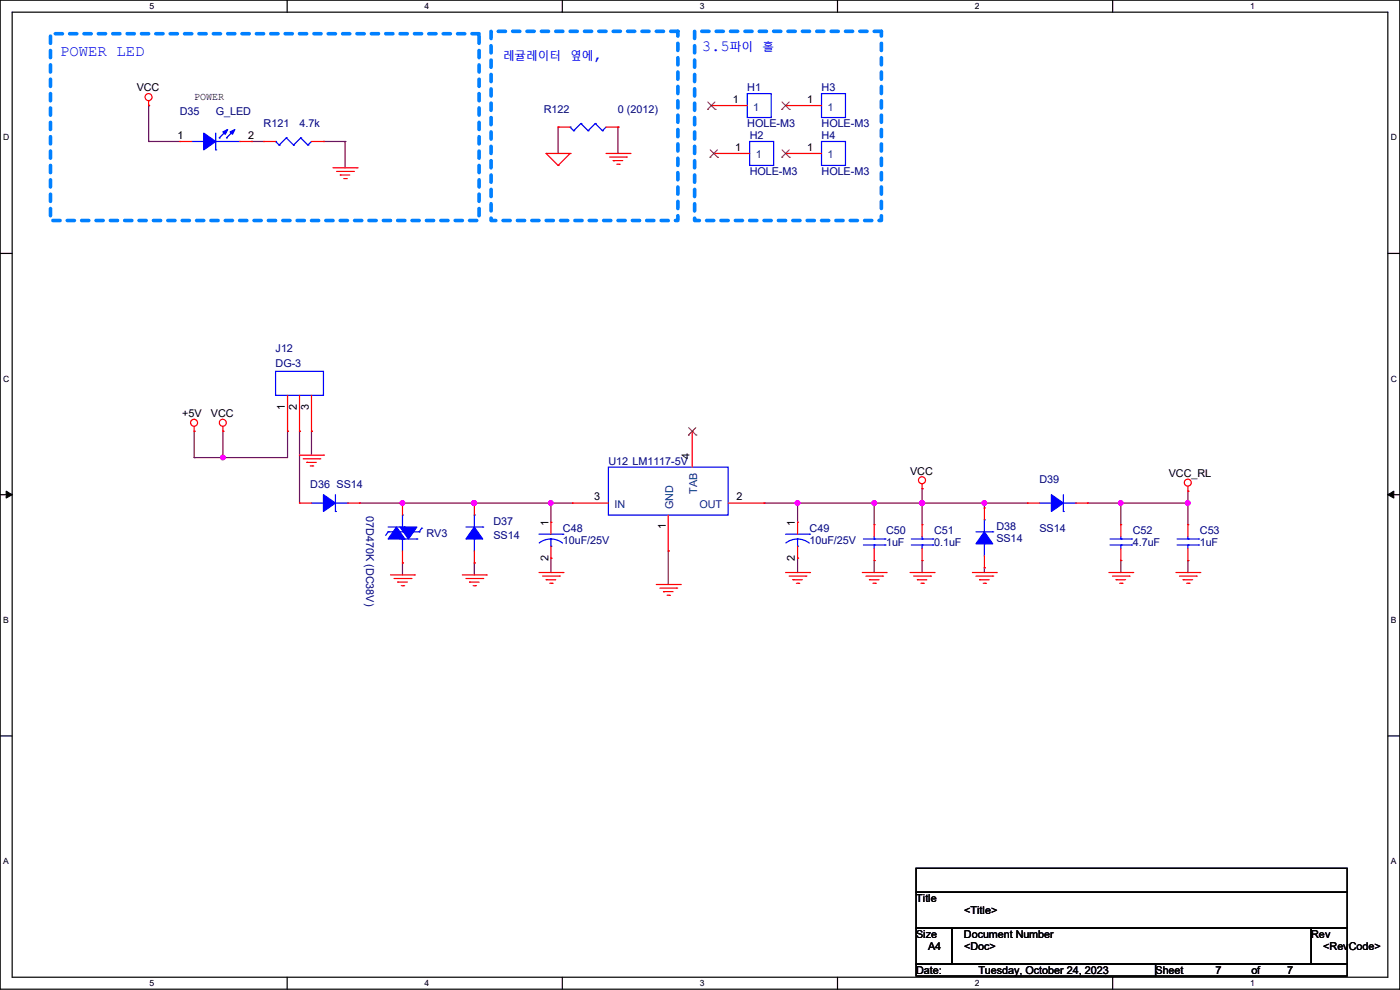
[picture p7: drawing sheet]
<svg xmlns="http://www.w3.org/2000/svg" width="297mm" height="210mm" viewBox="0 0 297 210" stroke-linecap="round" stroke-linejoin="round" font-family="sans-serif">
<path d="M0 0h297v209.8h-297zM2.6 2.6h291.8v204.7h-291.8z" fill="none" stroke="#000" stroke-width=".25"/>
<g fill="#fff">
<path d="M31.7 .3h1v2h-1z"/>
<path d="M31.7 207.6h1v1.9h-1z"/>
</g>
<path d="M60.9 0v2.6M60.9 207.3v2.5" fill="none" stroke="#000" stroke-width=".25"/>
<g fill="#fff">
<path d="M90.1 .3h1v2h-1z"/>
<path d="M90.1 207.6h1v1.9h-1z"/>
</g>
<path d="M119.3 0v2.6M119.3 207.3v2.5" fill="none" stroke="#000" stroke-width=".25"/>
<g fill="#fff">
<path d="M148.5 .3h.9v2h-.9z"/>
<path d="M148.5 207.6h.9v1.9h-.9z"/>
</g>
<path d="M177.7 0v2.6M177.7 207.3v2.5" fill="none" stroke="#000" stroke-width=".25"/>
<g fill="#fff">
<path d="M206.8 .3h1v2h-1z"/>
<path d="M206.8 207.6h1v1.9h-1z"/>
</g>
<path d="M236.1 0v2.6M236.1 207.3v2.5" fill="none" stroke="#000" stroke-width=".25"/>
<g fill="#fff">
<path d="M265.2 .3h1v2h-1z"/>
<path d="M265.2 207.6h1v1.9h-1z"/>
<path d="M.7 28.2h1.2v1.9h-1.2z"/>
<path d="M295.1 28.2h1.2v1.9h-1.2z"/>
<path d="M.7 79.3h1.2v2h-1.2z"/>
<path d="M295.1 79.3h1.2v2h-1.2z"/>
</g>
<path d="M0 53.8h2.6M294.4 53.8h2.6" fill="none" stroke="#000" stroke-width=".25"/>
<g fill="#fff">
<path d="M.7 130.5h1.2v2h-1.2z"/>
<path d="M295.1 130.5h1.1v2h-1.1z"/>
</g>
<path d="M0 104.9h2.6M294.4 104.9h2.6" fill="none" stroke="#000" stroke-width=".25"/>
<path d="M1.3 104.2l1.3 .7-1.3 .8zM294.4 104.9l1.3-.7v1.5z" fill="#000" stroke="#000" stroke-width=".21"/>
<g fill="#fff">
<path d="M.7 181.7h1.2v2h-1.2z"/>
<path d="M295.1 181.7h1.1v2h-1.1z"/>
</g>
<path d="M0 156.1h2.6M294.4 156.1h2.6M194.4 184.2h91.4v5.1h-91.4zM194.4 189.3h91.4v7.6h-91.4zM194.4 196.9h7.6v7.6h-7.6zM202 196.9h76.2v7.6h-76.2zM278.2 196.9h7.6v7.6h-7.6zM194.4 204.5h50.8v2.6h-50.8zM245.2 204.5h40.6v2.6h-40.6z" fill="none" stroke="#000" stroke-width=".25"/>
<path d="M10.7 7.2h90.9v39.6h-90.9zM104.2 6.6h39.6v40.2h-39.6zM147.4 6.6h39.6v40.2h-39.6z" fill="none" stroke="#0080ff" stroke-width=".76" stroke-dasharray="1.5"/>
<g fill="none" stroke="#800040" stroke-width=".25">
<path d="M31.5 22.4h.1M31.5 30h.1M31.5 22.4v7.6M31.5 30h6.6M53.4 30h.1M53.4 30h2.5M68.6 30h.1M68.6 30h4.6M73.2 30h.1M73.2 30v5.6M118.4 27h.1M118.4 27v5.6"/>
<path d="M131.1 27h.1M131.1 27v5.6M41.2 91.5h.1M41.2 97.1h.1M41.2 91.5v5.6M47.3 97.1h.1M47.3 91.5h.1M47.3 91.5v5.6M61 91.5h.1M61 91.5v5.6h-19.8M63.5 91.5h.1M63.5 91.5v15.2"/>
<path d="M66.1 91.5h.1M66.1 91.5v5.1M76.2 106.7h.1M76.2 106.7h45.3M85.4 119.4h.1M85.4 106.7h.1M85.4 119.4v2.6M100.6 106.7h.1M100.6 119.4h.1M100.6 106.7v.5M100.6 119.4v2.6M116.9 118.4h.1"/>
<path d="M116.9 106.7h.1M116.9 106.7v4.1M116.9 118.4v3.1M141.8 116.9h.1M141.8 116.9v7.1M162.1 106.7h.1M162.1 106.7h55.9M169.2 118.4h.1M169.2 106.7h.1M169.2 106.7v4.1M169.2 118.4v3.1M185.5 118.9h.1"/>
<path d="M185.5 106.7h.1M185.5 106.7v4.6M185.5 118.9v2.6M195.6 118.9h.1M195.6 106.7h.1M195.6 103.7h.1M195.6 103.7v7.6M195.6 118.9v2.6M208.8 106.7h.1M208.8 106.7v1M230.7 106.7h.1M230.7 106.7h21.3"/>
<path d="M237.8 118.9h.1M237.8 106.7h.1M237.8 106.7v4.6M237.8 118.9v2.6M252 118.9h.1M252 106.7h.1M252 104.2h.1M252 104.2v7.1M252 118.9v2.6M208.8 120.4h.1M208.8 120.4v1.1"/>
</g>
<g fill="#f0f" stroke="#f0f" stroke-width=".25">
<circle cx="100.6" cy="106.7" r=".49"/>
<circle cx="116.9" cy="106.7" r=".49"/>
<circle cx="85.4" cy="106.7" r=".49"/>
<circle cx="47.3" cy="97" r=".49"/>
<circle cx="185.4" cy="106.7" r=".49"/>
<circle cx="169.2" cy="106.7" r=".49"/>
<circle cx="195.6" cy="106.7" r=".49"/>
<circle cx="208.8" cy="106.7" r=".49"/>
<circle cx="252" cy="106.7" r=".49"/>
<circle cx="237.8" cy="106.7" r=".49"/>
</g>
<g fill="none" stroke="#f00" stroke-width=".25">
<path d="M31.5 22.4h.1M31.5 21.4v1M38.1 30h.1M38.1 30h2.6M50.8 30h2.6M53.4 30h.1M55.9 30h.1M55.9 30h2.6M66.1 30h2.5M68.6 30h.1M70.7 35.6h5M71.4 36.4h3.6"/>
<path d="M72.2 37.1h.1M72.2 37.1h2M72.9 37.9h.5M73.4 37.9h.1M75 36.4h.1M75.7 35.6h.1M115.9 32.6h.1M115.9 32.6h5M115.9 32.6l2.5 2.5M118.4 35.1h.1M118.4 27h.1M118.4 27h2.5"/>
<path d="M120.9 32.6h.1M120.9 32.6l-2.5 2.5M128.6 32.6h5M128.6 27h2.5M129.3 33.3h3.6M130.1 34.1h.1M130.1 34.1h2M130.9 34.8h.5M131.1 27h.1M131.4 34.8h.1M132.9 33.3h.1M133.6 32.6h.1"/>
<path d="M150.9 22.4h.1M150.9 22.4h7.6M151.4 32.6h.1M151.4 32.6h7.6M166.7 22.4h.1M166.7 32.6h.1M166.7 32.6h7.6M166.7 22.4h7.6M41.2 91.5h.1M41.2 90.5v1M47.3 91.5h.1M47.3 90.5v1"/>
<path d="M61 91.5h.1M61 83.9v7.6M63.5 91.5h.1M63.5 96.6h5.1M63.5 83.9v7.6M64.3 97.3h3.6M65.1 98.1h.1M65.1 98.1h2M65.8 98.8h.5M66.1 91.5h.1M66.1 83.9v7.6M66.3 98.8h.1"/>
<path d="M67.9 97.3h.1M68.6 96.6h.1M146.9 91.5h.1M146.9 91.5v7.6M63.5 106.7h.1M63.5 106.7h2.6M73.7 106.7h2.5M76.2 106.7h.1M85.4 106.7h.1M85.4 119.4h.1M85.4 106.7v2.6M85.4 116.9v2.5"/>
<path d="M100.6 119.4h.1M100.6 106.7h.1M100.6 106.7v2.6M100.6 116.9v2.5M116.9 110.8h.1M116.9 118.4h.1M116.9 110.8v2.5M116.9 115.9v2.5M121.5 106.7h.1M121.5 106.7h7.6M141.8 116.9h.1M141.8 109.3v7.6"/>
<path d="M154.5 106.7h7.6M162.1 106.7h.1M169.2 110.8h.1M169.2 118.4h.1M169.2 110.8v2.5M169.2 115.9v2.5M185.5 111.3h.1M185.5 118.9h.1M185.5 111.3v2.5M185.5 116.4v2.5M195.6 103.7h.1M195.6 111.3h.1"/>
<path d="M195.6 118.9h.1M195.6 102.7v1M195.6 111.3v2.5M195.6 116.4v2.5M208.8 107.7h.1M208.8 107.7v2.6M208.8 117.9v2.5M218 106.7h.1M218 106.7h2.5M228.1 106.7h2.6M230.7 106.7h.1M237.8 111.3h.1"/>
<path d="M237.8 118.9h.1M237.8 111.3v2.5M237.8 116.4v2.5M252 104.2h.1M252 111.3h.1M252 118.9h.1M252 103.2v1M252 111.3v2.5M252 116.4v2.5M82.8 122h5.1M83.6 122.7h3.6M84.4 123.5h.1"/>
<path d="M84.4 123.5h2M85.1 124.2h.5M85.6 124.2h.1M87.2 122.7h.1M87.9 122h.1M98.1 122h5.1M98.8 122.7h3.6M99.6 123.5h.1M99.6 123.5h2M100.4 124.2h.5M100.9 124.2h.1M102.4 122.7h.1"/>
<path d="M103.2 122h.1M114.3 121.5h5.1M115.1 122.2h3.6M115.9 123h.1M115.9 123h2M116.6 123.7h.5M117.1 123.7h.1M118.7 122.2h.1M119.4 121.5h.1M139.2 124h5.1M140 124.8h3.6M140.8 125.5h.1"/>
<path d="M140.8 125.5h2M141.5 126.3h.5M142 126.3h.1M143.6 124.8h.1M144.3 124h.1M166.7 121.5h5M167.4 122.2h3.6M168.2 123h.1M168.2 123h2M169 123.7h.5M169.5 123.7h.1M171 122.2h.1"/>
<path d="M171.7 121.5h.1M182.9 121.5h5.1M183.7 122.2h3.5M184.4 123h.1M184.4 123h2.1M185.2 123.7h.5M185.7 123.7h.1M187.2 122.2h.1M188 121.5h.1M193.1 121.5h5.1M193.8 122.2h3.6M194.6 123h.1"/>
<path d="M194.6 123h2M195.4 123.7h.5M195.9 123.7h.1M197.4 122.2h.1M198.2 121.5h.1M206.3 121.5h5.1M207.1 122.2h3.5M207.8 123h.1M207.8 123h2M208.6 123.7h.5M208.8 120.4h.1M209.1 123.7h.1"/>
<path d="M210.6 122.2h.1M211.4 121.5h.1M235.2 121.5h5.1M236 122.2h3.6M236.8 123h.1M236.8 123h2M237.5 123.7h.5M238 123.7h.1M239.6 122.2h.1M240.3 121.5h.1M249.5 121.5h5.1M250.2 122.2h3.6"/>
<path d="M251 123h.1M251 123h2M251.8 123.7h.5M252.3 123.7h.1M253.8 122.2h.1M254.6 121.5h.1"/>
<circle cx="31.5" cy="20.6" r=".74"/>
<circle cx="41.2" cy="89.7" r=".74"/>
<circle cx="47.3" cy="89.7" r=".74"/>
<circle cx="195.6" cy="101.9" r=".74"/>
<circle cx="252" cy="102.4" r=".74"/>
</g>
<g fill="none" stroke="#00f" stroke-width=".25">
<path d="M158.5 19.9h5.1v5h-5.1zM174.3 19.9h5.1v5h-5.1zM40.7 30h2.5M43.2 30h.1M45.8 31.8h.1M45.8 28.2v3.6M45.8 30h5M46.5 29.3h.1M48 29.3h.1M48 27.7l-1.5 1.6M49.6 27.7l-1.6 1.6M50.8 30h.1"/>
<path d="M58.5 30h.1M58.5 30l.7 .8M59.2 30.8h.1M60.7 29.3h.1M60.7 29.3l1.6 1.5M60.7 29.3l-1.5 1.5M62.3 30.8h.1M63.8 29.3h.1M63.8 29.3l1.5 1.5M63.8 29.3l-1.5 1.5M65.3 30.8h.1M66.1 30l-.8 .8"/>
<path d="M120.9 27h.1M120.9 27l.8 .7M121.7 27.7h.1M123.2 26.2h.1M123.2 26.2l1.6 1.5M123.2 26.2l-1.5 1.5M124.8 27.7h.1M126.3 26.2h.1M126.3 26.2l1.5 1.5M126.3 26.2l-1.5 1.5M127.8 27.7h.1M128.6 27l-.8 .7"/>
<path d="M159 30h5.1v5.1h-5.1zM174.3 30h5.1v5.1h-5.1zM58.5 78.8h10.1v5.1h-10.1zM129.1 99.1h25.4v10.2h-25.4zM66.1 106.7h2.5M68.6 106.7h.1M71.2 108.5h.1M71.2 104.9v3.6M71.2 106.7h2.5M73.7 106.7h.1M82.3 112.8h.1M82.3 111.8h3.6"/>
<path d="M82.3 112.8l-.5 .8M82.3 112.8h6.6M84.9 114.3h3.5M85.4 109.3h.1M85.4 114.3h.1M85.4 109.3v2.5M85.4 114.3v2.6M85.9 111.8h.1M88.4 114.3h.1M88.9 112.8h.1M89.5 112.1h.1M89.5 112.1l-.6 .7"/>
<path d="M98.8 111.8h3.6M100.6 114.3h.1M100.6 109.3h.1M100.6 109.3v2.5M100.6 114.3v2.6M102.4 111.8h.1M114.3 113.3h5.1M116.9 115.9h.1M116.9 114.3l1.5 .4 .9 .5M116.9 114.3l-1.1 .2-1.4 .7M116.9 114.3v1.6M119.4 113.3h.1"/>
<path d="M166.7 113.3h5M169.2 115.9h.1M169.2 114.3l1.6 .4 .9 .5M169.2 114.3l-1.1 .2-1.4 .7M169.2 114.3v1.6M171.7 113.3h.1M183.2 115.6h4.5M183.2 114.3h4.5M185.5 114.3h.1M185.5 115.6h.1M185.5 113.8v.5M185.5 115.6v.8"/>
<path d="M187.7 115.6h.1M187.7 114.3h.1M193.3 115.6h4.6M193.3 114.3h4.6M195.6 114.3h.1M195.6 115.6h.1M195.6 113.8v.5M195.6 115.6v.8M197.9 115.6h.1M197.9 114.3h.1M207.1 112.8h3.5M208.8 115.4h.1"/>
<path d="M208.8 110.3h.1M208.8 110.3v2.5M208.8 115.4v2.5M210.6 112.8h.1M220.5 106.7h2.6M223.1 106.7h.1M225.6 108.5h.1M225.6 106.7h2.5M225.6 104.9v3.6M228.1 106.7h.1M235.5 115.6h4.6M235.5 114.3h4.6"/>
<path d="M237.8 114.3h.1M237.8 115.6h.1M237.8 113.8v.5M237.8 115.6v.8M240.1 115.6h.1M240.1 114.3h.1M249.7 115.6h4.6M249.7 114.3h4.6M252 114.3h.1M252 115.6h.1M252 113.8v.5M252 115.6v.8"/>
<path d="M254.3 115.6h.1M254.3 114.3h.1"/>
</g>
<g fill="none" stroke="#804000" stroke-width=".21">
<path d="M150.1 23.2h.1M150.2 21.6l1.5 1.6M150.6 33.4h.1M150.7 31.8l1.5 1.6M151.7 21.6l-1.6 1.6M151.7 23.2h.1M152.2 31.8l-1.6 1.6M152.2 33.4h.1M165.9 23.2h.1M165.9 33.4h.1M165.9 21.6l1.6 1.6M165.9 31.8l1.6 1.6"/>
<path d="M167.4 21.6l-1.5 1.6M167.4 31.8l-1.5 1.6M167.5 23.2h.1M167.5 33.4h.1M146 92.3h.1M146.1 90.7l1.6 1.6M147.6 90.7l-1.6 1.6M147.7 92.3h.1"/>
</g>
<g fill="#00f" stroke="#00f" stroke-width=".25">
<path d="M68.6 104.9l2.6 1.8-2.6 1.8z" fill-rule="evenodd"/>
<path d="M100.6 111.8l1.8 2.5h-3.6z" fill-rule="evenodd"/>
<path d="M223.1 104.9l2.5 1.8-2.5 1.8z" fill-rule="evenodd"/>
<path d="M43.2 28.2l2.6 1.8-2.6 1.8z" fill-rule="evenodd"/>
<path d="M48.8 28l1-.5-.5 1z" fill-rule="evenodd"/>
<path d="M47.3 28l1-.5-.5 1z" fill-rule="evenodd"/>
<path d="M84.9 111.8h3.5l-1.7 2.5z" fill-rule="evenodd"/>
<path d="M84.1 111.8l1.8 2.5h-3.6z" fill-rule="evenodd"/>
<path d="M208.8 112.8l1.8 2.6h-3.5z" fill-rule="evenodd"/>
</g>
<g font-size="3.3" fill="#00f">
<text x="12.7" y="11.8">POWER LED</text>
<text x="148.9" y="10.8">3.5</text>
<text x="125.9" y="12.8">,</text>
</g>
<g font-size="2.5" fill="#00f">
<text x="154.9" y="10.8">파이</text>
<text x="161.8" y="10.8">홀</text>
<text x="106.7" y="12.8">레귤레이터</text>
<text x="121" y="12.8">옆에</text>
</g>
<g font-size="2.3">
<text x="29" y="19.4">VCC</text>
<text x="41.2" y="21.2">POWER</text>
<text x="155.5" y="21.8">1</text>
<text x="171.2" y="21.8">1</text>
<text x="37.6" y="29.5">1</text>
<text x="52.6" y="29.5">2</text>
<text x="156" y="32">1</text>
<text x="171.2" y="32">1</text>
<text x="38.7" y="88.5">+5V</text>
<text x="44.7" y="88.5">VCC</text>
<text x="60.5" y="86.9" transform="rotate(-90 60.5 86.9)">1</text>
<text x="63" y="86.9" transform="rotate(-90 63 86.9)">2</text>
<text x="65.5" y="86.9" transform="rotate(-90 65.5 86.9)">3</text>
<text x="146.3" y="97.3" transform="rotate(-90 146.3 97.3)">4</text>
<text x="193.1" y="100.7">VCC</text>
<text x="247.9" y="101.2">VCC_RL</text>
<text x="126" y="106.2">3</text>
<text x="156.3" y="106.2">2</text>
<text x="116.3" y="111.5" transform="rotate(-90 116.3 111.5)">1</text>
<text x="141.2" y="112.3" transform="rotate(-90 141.2 112.3)">1</text>
<text x="168.7" y="111.5" transform="rotate(-90 168.7 111.5)">1</text>
<text x="116.3" y="118.9" transform="rotate(-90 116.3 118.9)">2</text>
<text x="168.7" y="118.9" transform="rotate(-90 168.7 118.9)">2</text>
<text x="194.4" y="191.3">Title</text>
<text x="204.5" y="193.9">&lt;Title&gt;</text>
<text x="194.4" y="199">Size</text>
<text x="196.9" y="201.5">A4</text>
<text x="204.5" y="199">Document Number</text>
<text x="204.5" y="201.5">&lt;Doc&gt;</text>
<text x="278.2" y="199">Rev</text>
<text x="280.7" y="201.5">&lt;RevCode&gt;</text>
<text x="194.4" y="206.6">Date:</text>
<text x="207.6" y="206.6">Tuesday, October 24, 2023</text>
<text x="245.2" y="206.6">Sheet</text>
<text x="257.9" y="206.6">7</text>
<text x="265.5" y="206.6">of</text>
<text x="273.1" y="206.6">7</text>
</g>
<g font-size="2.3" fill="#000080">
<text x="115.4" y="24">R122</text>
<text x="131.1" y="24">0 (2012)</text>
<text x="158.5" y="19.4">H1</text>
<text x="174.3" y="19.4">H3</text>
<text x="38.1" y="24.5">D35</text>
<text x="45.8" y="24.5">G_LED</text>
<text x="55.9" y="27">R121</text>
<text x="63.5" y="27">4.7k</text>
<text x="158.5" y="27">HOLE-M3</text>
<text x="159" y="29.5">H2</text>
<text x="174.3" y="27">HOLE-M3</text>
<text x="174.3" y="29.5">H4</text>
<text x="159" y="37.2">HOLE-M3</text>
<text x="174.3" y="37.2">HOLE-M3</text>
<text x="58.5" y="74.8">J12</text>
<text x="58.5" y="77.8">DG-3</text>
<text x="129.1" y="98.6">U12 LM1117-5V</text>
<text x="65.8" y="103.5">D36 SS14</text>
<text x="220.5" y="102.4">D39</text>
<text x="77.7" y="109.5" transform="rotate(90 77.7 109.5)">07D470K (DC38V)</text>
<text x="90.5" y="113.9">RV3</text>
<text x="104.7" y="111.3">D37</text>
<text x="119.4" y="112.9">C48</text>
<text x="171.7" y="112.9">C49</text>
<text x="188" y="113.4">C50</text>
<text x="198.2" y="113.4">C51</text>
<text x="211.4" y="112.4">D38</text>
<text x="220.5" y="112.9">SS14</text>
<text x="240.3" y="113.4">C52</text>
<text x="254.6" y="113.4">C53</text>
<text x="104.7" y="114.4">SS14</text>
<text x="119.4" y="115.4">10uF/25V</text>
<text x="171.7" y="115.4">10uF/25V</text>
<text x="188" y="115.9">1uF</text>
<text x="198.2" y="115.9">0.1uF</text>
<text x="211.4" y="114.9">SS14</text>
<text x="240.3" y="115.9">4.7uF</text>
<text x="254.6" y="115.9">1uF</text>
</g>
<g font-size="2.3" fill="#004080">
<text x="159.8" y="23.5">1</text>
<text x="175.6" y="23.5">1</text>
<text x="160.3" y="33.6">1</text>
<text x="175.6" y="33.6">1</text>
<text x="130.3" y="107.8">IN</text>
<text x="142.8" y="108" transform="rotate(-90 142.8 108)">GND</text>
<text x="147.9" y="104.8" transform="rotate(-90 147.9 104.8)">TAB</text>
<text x="148.4" y="107.8">OUT</text>
</g>
<g font-size="1.8">
<text x="31.7" y="1.9">5</text>
<text x="90.1" y="1.9">4</text>
<text x="148.5" y="1.9">3</text>
<text x="206.8" y="1.9">2</text>
<text x="265.2" y="1.9">1</text>
<text x=".7" y="29.8">D</text>
<text x="295.1" y="29.8">D</text>
<text x=".7" y="80.9">C</text>
<text x="295.1" y="80.9">C</text>
<text x=".7" y="132.1">B</text>
<text x="295.1" y="132.1">B</text>
<text x=".7" y="183.3">A</text>
<text x="295.1" y="183.3">A</text>
<text x="31.7" y="209.2">5</text>
<text x="90.1" y="209.2">4</text>
<text x="148.5" y="209.2">3</text>
<text x="206.8" y="209.2">2</text>
<text x="265.2" y="209.2">1</text>
</g>
</svg>
